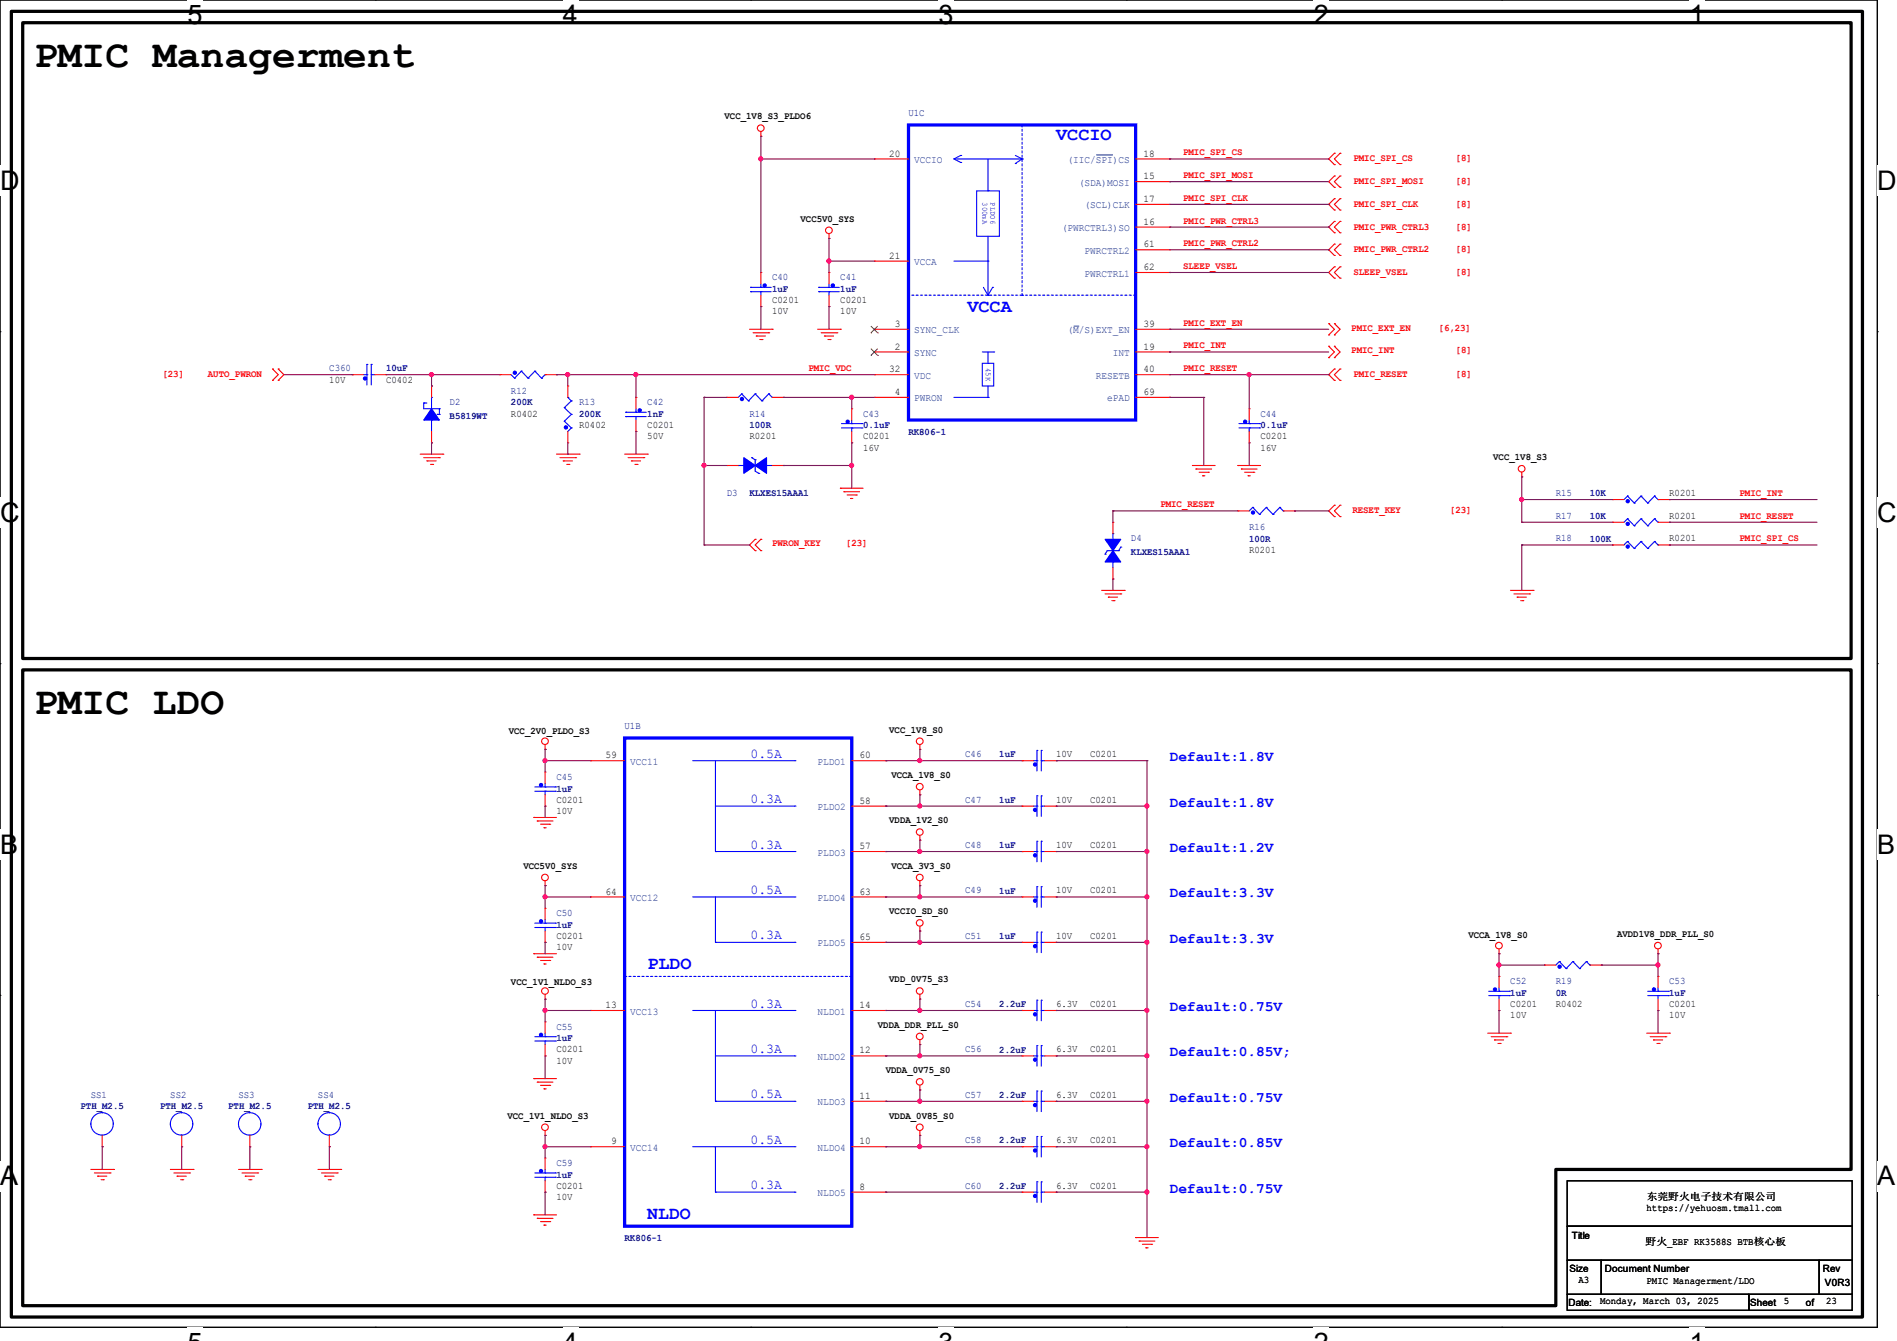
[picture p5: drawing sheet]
<svg xmlns="http://www.w3.org/2000/svg" width="297mm" height="210mm" viewBox="0 0 297 210" stroke-linecap="round" stroke-linejoin="round" font-family="sans-serif">
<path d="M0 0h293.9v207.9h-293.9z" fill="none" stroke="#000" stroke-width=".17"/>
<g fill="#fff">
<path d="M29.4 0h2.3v4.7h-2.3z"/>
<path d="M29.4 207.9h2.3v2.1h-2.3z"/>
</g>
<path d="M58.8 0h.1M58.8 207.9h.1" fill="none" stroke="#000" stroke-width=".17"/>
<g fill="#fff">
<path d="M88.1 0h2.4v4.7h-2.4z"/>
<path d="M88.1 207.9h2.4v2.1h-2.4z"/>
</g>
<path d="M117.6 0h.1M117.6 207.9h.1" fill="none" stroke="#000" stroke-width=".17"/>
<g fill="#fff">
<path d="M146.9 0h2.4v4.7h-2.4z"/>
<path d="M146.9 207.9h2.4v2.1h-2.4z"/>
</g>
<path d="M176.3 0h.1M176.3 207.9h.1" fill="none" stroke="#000" stroke-width=".17"/>
<g fill="#fff">
<path d="M205.7 0h2.4v4.7h-2.4z"/>
<path d="M205.7 207.9h2.4v2.1h-2.4z"/>
</g>
<path d="M235.1 0h.1M235.1 207.9h.1" fill="none" stroke="#000" stroke-width=".17"/>
<g fill="#fff">
<path d="M264.5 0h2.4v4.7h-2.4z"/>
<path d="M264.5 207.9h2.4v2.1h-2.4z"/>
<path d="M0 26h3v4.7h-3z"/>
<path d="M293.9 26h3.1v4.7h-3.1z"/>
<path d="M0 77.9h3v4.7h-3z"/>
<path d="M293.9 77.9h3.1v4.7h-3.1z"/>
</g>
<path d="M0 51.9h.1M293.9 51.9h.1" fill="none" stroke="#000" stroke-width=".17"/>
<g fill="#fff">
<path d="M0 129.9h2.8v4.7h-2.8z"/>
<path d="M293.9 129.9h2.9v4.7h-2.9z"/>
</g>
<path d="M0 103.9h.1M293.9 103.9h.1" fill="none" stroke="#000" stroke-width=".17"/>
<g fill="#fff">
<path d="M-.1 181.8h2.9v4.8h-2.9z"/>
<path d="M293.8 181.8h3v4.8h-3z"/>
</g>
<path d="M0 155.9h.1M293.9 155.9h.1M245.4 184.9h44.6v7.1h-44.6zM245.4 192h44.6v5.4h-44.6zM245.4 197.4h5.3v5.3h-5.3zM250.7 197.4h34.1v5.3h-34.1zM284.8 197.4h5.2v5.3h-5.2zM245.4 202.7h28.4v2.5h-28.4zM273.8 202.7h16.2v2.5h-16.2z" fill="none" stroke="#000" stroke-width=".17"/>
<path d="M1.8 1.8h289.8v204.4h-289.8zM3.6 3.6h286.2v99.5h-286.2zM3.6 104.9h286.2v78.2h-46.2v21.4h-240z" fill="none" stroke="#000" stroke-width=".51"/>
<g fill="none" stroke="#f00" stroke-width=".17">
<path d="M119.1 21.3h.1M119.1 20.6v.7M129.8 37.3h.1M129.8 36.6v.7M136.9 24.9h.1M136.9 24.9h5.3M177.8 24.9h5.3M177.8 28.4h5.3M177.8 35.6h5.3M177.8 32h5.3M177.8 39.1h5.3M183.1 24.9h.1"/>
<path d="M183.1 28.4h.1M183.1 35.6h.1M183.1 32h.1M183.1 39.1h.1M208.9 31.1h.1M208.9 32.9h.1M208.9 27.6h.1M208.9 29.3h.1M208.9 24h.1M208.9 25.8h.1M208.9 34.7h.1M208.9 36.4h.1"/>
<path d="M208.9 38.2h.1M208.9 31.1l-.9 .9 .9 .9M208.9 27.6l-.9 .8 .9 .9M208.9 24l-.9 .9 .9 .9M208.9 34.7l-.9 .9 .9 .8M208.9 38.2l-.9 .9 .9 .9M209.8 32.9h.1M209.8 31.1h.1M209.8 29.3h.1M209.8 27.6h.1M209.8 25.8h.1M209.8 24h.1"/>
<path d="M209.8 36.4h.1M209.8 34.7h.1M209.8 38.2h.1M209.8 31.1l-.9 .9 .9 .9M209.8 27.6l-.9 .8 .9 .9M209.8 24l-.9 .9 .9 .9M209.8 34.7l-.9 .9 .9 .8M209.8 38.2l-.9 .9 .9 .9M42.7 59.6h.1M42.7 57.8h.1M42.7 57.8l.9 .9-.9 .9M43.6 57.8h.1"/>
<path d="M43.6 59.6h.1M43.6 57.8l.8 .9-.8 .9M55.1 58.7h.1M55.1 58.7h1.8M58.7 58.7h1.8M60.5 58.7h.1M78.2 58.7h.1M78.2 58.7h1.8M85.3 58.7h1.8M87.1 58.7h.1M117.3 51.6h3.6M117.9 52.1h2.5"/>
<path d="M118.4 52.6h.1M118.4 52.6h1.4M119 53.2h.3M119.1 42.7h.1M119.1 48h.1M119.1 42.7v1.7M119.1 46.2v1.8M119.3 53.2h.1M120.4 52.1h.1M120.9 51.6h.1M128 51.6h3.6M128.6 52.1h2.4"/>
<path d="M129.1 52.6h.1M129.1 52.6h1.4M129.6 53.2h.4M129.8 42.7h.1M129.8 48h.1M129.8 42.7v1.7M129.8 46.2v1.8M130 53.2h.1M131 52.1h.1M131.6 51.6h.1M136.9 40.9h.1M136.9 51.6h.1"/>
<path d="M136.9 55.1h.1M136.9 58.7h.1M136.9 51.6h5.3M136.9 58.7h5.3M136.9 40.9h5.3M136.9 55.1h5.3M177.8 51.6h5.3M177.8 58.7h5.3M177.8 55.1h5.3M177.8 42.7h5.3M183.1 55.1h.1M183.1 58.7h.1"/>
<path d="M183.1 42.7h.1M183.1 51.6h.1M208 52.5h.1M208 50.7h.1M208 56h.1M208 54.2h.1M208 50.7l.9 .9-.9 .9M208 54.2l.9 .9-.9 .9M208.9 57.8h.1M208.9 59.6h.1M208.9 52.5h.1M208.9 50.7h.1"/>
<path d="M208.9 56h.1M208.9 54.2h.1M208.9 40h.1M208.9 41.8h.1M208.9 43.6h.1M208.9 57.8l-.9 .9 .9 .9M208.9 50.7l.9 .9-.9 .9M208.9 54.2l.9 .9-.9 .9M208.9 41.8l-.9 .9 .9 .9M209.8 59.6h.1M209.8 57.8h.1M209.8 40h.1"/>
<path d="M209.8 43.6h.1M209.8 41.8h.1M209.8 57.8l-.9 .9 .9 .9M209.8 41.8l-.9 .9 .9 .9M65.8 71.1h3.5M66.3 71.7h2.5M66.8 72.2h.1M66.8 72.2h1.5M67.4 72.7h.3M67.6 69.3h.1M67.6 60.5h.1M67.6 60.5v1.7"/>
<path d="M67.6 67.6v1.7M67.7 72.7h.1M68.8 71.7h.1M69.3 71.1h.1M87.1 71.1h3.6M87.7 71.7h2.4M88.2 72.2h.1M88.2 72.2h1.4M88.7 72.7h.4M88.9 69.3h.1M88.9 60.5h.1M88.9 60.5v1.7"/>
<path d="M88.9 67.6v1.7M89.1 72.7h.1M90.1 71.7h.1M90.7 71.1h.1M97.8 71.1h3.5M98.3 71.7h2.5M98.8 72.2h.1M98.8 72.2h1.5M99.4 72.7h.3M99.6 62.2h.1M99.6 67.6h.1M99.6 62.2v1.8"/>
<path d="M99.6 65.8v1.8M99.7 72.7h.1M100.8 71.7h.1M101.3 71.1h.1M113.8 72.9h.1M113.8 62.2h.1M113.8 72.9h1.8M113.8 62.2h1.8M120.9 72.9h1.8M120.9 62.2h1.8M122.7 72.9h.1M122.7 62.2h.1"/>
<path d="M131.6 76.5h.1M131.6 76.5h3.5M132.1 77h.1M132.1 77h2.5M132.6 77.5h1.5M133.2 78.1h.1M133.2 78.1h.3M133.3 64h.1M133.3 69.3h.1M133.3 64v1.8M133.3 67.6v1.7M134.1 77.5h.1"/>
<path d="M136.9 62.2h.1M136.9 62.2h5.3M177.8 62.2h5.3M183.1 62.2h.1M186.7 72.9h.1M186.7 72.9h3.5M187.2 73.4h.1M187.2 73.4h2.5M187.7 74h1.5M188.3 74.5h.1M188.3 74.5h.3M189.2 74h.1"/>
<path d="M193.8 72.9h.1M193.8 72.9h3.6M194.4 73.4h.1M194.4 73.4h2.4M194.9 74h1.4M195.4 74.5h.1M195.4 74.5h.3M195.6 64h.1M195.6 69.3h.1M195.6 64v1.8M195.6 67.6v1.7M196.3 74h.1"/>
<path d="M208.9 79.1h.1M208.9 79.1l-.9 .9 .9 .9M209.8 79.1h.1M209.8 79.1l-.9 .9 .9 .9M238.3 74.7h.1M238.3 74v.7M252.5 78.2h.1M252.5 78.2h1.8M259.6 78.2h1.8M261.4 78.2h.1M118.2 86.2h.1M118.2 84.5h.1"/>
<path d="M118.2 84.5l-.9 .8 .9 .9M119.1 84.5h.1M119.1 86.2h.1M119.1 84.5l-.9 .8 .9 .9M172.5 92.5h3.5M173 93h2.5M173.5 93.5h.1M173.5 93.5h1.5M174.1 94.1h.3M174.2 90.7h.1M174.2 81.8h.1M174.2 81.8v1.8"/>
<path d="M174.2 88.9v1.8M174.4 94.1h.1M175.5 93h.1M176 92.5h.1M193.8 80h.1M193.8 80h1.8M200.9 80h1.8M202.7 80h.1M208.9 80.9h.1M209.8 80.9h.1M236.5 92.5h3.5M237 93h2.5"/>
<path d="M237.5 93.5h.1M237.5 93.5h1.5M238.1 94.1h.3M238.4 94.1h.1M239.5 93h.1M240 92.5h.1M252.5 81.8h.1M252.5 85.3h.1M252.5 81.8h1.8M252.5 85.3h1.8M259.6 81.8h1.8M259.6 85.3h1.8"/>
<path d="M261.4 81.8h.1M261.4 85.3h.1M85.3 117.3h.1M85.3 116.6v.7M92.5 119.1h.1M92.5 119.1h5.3M133.3 119.1h5.4M138.7 119.1h.1M144 117.3h.1M144 116.6v.7M160 119.1h.1M160 119.1h1.8"/>
<path d="M163.6 119.1h1.8M165.4 119.1h.1M83.6 128h.1M83.6 128h3.5M84.1 128.6h.1M84.1 128.6h2.5M84.6 129.1h1.5M85.2 129.6h.1M85.2 129.6h.3M85.3 138.7h.1M85.3 120.9h.1M85.3 126.2h.1"/>
<path d="M85.3 120.9v1.8M85.3 124.5v1.7M85.3 138v.7M86.1 129.1h.1M133.3 133.3h5.4M133.3 126.2h5.4M138.7 126.2h.1M138.7 133.3h.1M144 138.7h.1M144 124.5h.1M144 131.6h.1M144 123.7v.8"/>
<path d="M144 130.9v.7M144 138v.7M160 133.3h.1M160 126.2h.1M160 133.3h1.8M160 126.2h1.8M163.6 133.3h1.8M163.6 126.2h1.8M165.4 133.3h.1M165.4 126.2h.1M83.6 149.4h.1M83.6 149.4h3.5"/>
<path d="M84.1 149.9h.1M84.1 149.9h2.5M84.6 150.4h1.5M85.2 151h.1M85.2 151h.3M85.3 156.5h.1M85.3 142.2h.1M85.3 147.6h.1M85.3 142.2v1.8M85.3 145.8v1.8M85.3 155.7v.8M86.1 150.4h.1"/>
<path d="M92.5 140.5h.1M92.5 158.2h.1M92.5 158.2h5.3M92.5 140.5h5.3M133.3 158.2h5.4M133.3 140.5h5.4M133.3 147.6h5.4M138.7 140.5h.1M138.7 147.6h.1M138.7 158.2h.1M144 145.8h.1M144 156.5h.1"/>
<path d="M144 145.1v.7M144 155.7v.8M160 158.2h.1M160 140.5h.1M160 147.6h.1M160 158.2h1.8M160 140.5h1.8M160 147.6h1.8M163.6 158.2h1.8M163.6 140.5h1.8M163.6 147.6h1.8M165.4 158.2h.1"/>
<path d="M165.4 140.5h.1M165.4 147.6h.1M234.7 149.4h.1M234.7 152.9h.1M234.7 158.2h.1M234.7 148.6v.8M234.7 152.9v1.8M234.7 156.5v1.7M241.8 151.1h.1M241.8 151.1h1.8M248.9 151.1h1.8M250.7 151.1h.1"/>
<path d="M259.6 149.4h.1M259.6 152.9h.1M259.6 158.2h.1M259.6 148.6v.8M259.6 152.9v1.8M259.6 156.5v1.7M16 179.6h.1M16 177.8v1.8M28.4 179.6h.1M28.4 177.8v1.8M39.1 179.6h.1M39.1 177.8v1.8"/>
<path d="M51.6 179.6h.1M51.6 177.8v1.8M83.6 168.9h.1M83.6 168.9h3.5M84.1 169.5h.1M84.1 169.5h2.5M84.6 170h1.5M85.2 170.5h.1M85.2 170.5h.3M85.3 177.8h.1M85.3 160h.1M85.3 165.4h.1"/>
<path d="M85.3 160v1.8M85.3 163.6v1.8M85.3 177.1v.7M86.1 170h.1M92.5 179.6h.1M92.5 179.6h5.3M133.3 179.6h5.4M133.3 172.5h5.4M133.3 165.4h5.4M138.7 165.4h.1M138.7 172.5h.1M138.7 179.6h.1"/>
<path d="M144 163.6h.1M144 170.7h.1M144 177.8h.1M144 162.9v.7M144 170v.7M144 177.1v.7M160 179.6h.1M160 172.5h.1M160 165.4h.1M160 179.6h1.8M160 172.5h1.8M160 165.4h1.8"/>
<path d="M163.6 179.6h1.8M163.6 172.5h1.8M163.6 165.4h1.8M165.4 179.6h.1M165.4 172.5h.1M165.4 165.4h.1M232.9 161.8h3.6M233.5 162.3h2.4M234 162.9h.1M234 162.9h1.4M234.5 163.4h.4M234.9 163.4h.1"/>
<path d="M235.9 162.3h.1M236.5 161.8h.1M257.8 161.8h3.6M258.4 162.3h2.4M258.9 162.9h.1M258.9 162.9h1.4M259.4 163.4h.4M259.8 163.4h.1M260.8 162.3h.1M261.4 161.8h.1M14.2 183.1h3.6M14.8 183.7h2.4"/>
<path d="M15.3 184.2h.1M15.3 184.2h1.4M15.8 184.7h.4M16.2 184.7h.1M17.2 183.7h.1M17.8 183.1h.1M26.7 183.1h3.5M27.2 183.7h2.5M27.7 184.2h.1M27.7 184.2h1.5M28.3 184.7h.3M28.6 184.7h.1"/>
<path d="M29.7 183.7h.1M30.2 183.1h.1M37.3 183.1h3.6M37.9 183.7h2.4M38.4 184.2h.1M38.4 184.2h1.4M38.9 184.7h.4M39.3 184.7h.1M40.3 183.7h.1M40.9 183.1h.1M49.8 183.1h3.5M50.3 183.7h2.5"/>
<path d="M50.8 184.2h.1M50.8 184.2h1.5M51.4 184.7h.3M51.7 184.7h.1M52.8 183.7h.1M53.3 183.1h.1M83.6 190.2h.1M83.6 190.2h3.5M84.1 190.8h.1M84.1 190.8h2.5M84.6 191.3h1.5M85.2 191.9h.1"/>
<path d="M85.2 191.9h.3M85.3 181.4h.1M85.3 186.7h.1M85.3 181.4v1.7M85.3 184.9v1.8M86.1 191.3h.1M133.3 186.7h5.4M138.7 186.7h.1M160 186.7h.1M160 186.7h1.8M163.6 186.7h1.8M165.4 186.7h.1"/>
<path d="M177.8 193.8h.1M177.8 193.8h3.6M178.4 194.4h.1M178.4 194.4h2.4M178.9 194.9h1.4M179.4 195.4h.1M179.4 195.4h.3M180.3 194.9h.1"/>
<circle cx="119.1" cy="20.1" r=".52"/>
<circle cx="129.8" cy="36.1" r=".52"/>
<circle cx="238.2" cy="73.4" r=".52"/>
<circle cx="85.3" cy="116.1" r=".52"/>
<circle cx="144" cy="116.1" r=".52"/>
<circle cx="85.3" cy="137.4" r=".52"/>
<circle cx="144" cy="123.2" r=".52"/>
<circle cx="144" cy="130.3" r=".52"/>
<circle cx="144" cy="137.4" r=".52"/>
<circle cx="85.3" cy="155.2" r=".52"/>
<circle cx="144" cy="155.2" r=".52"/>
<circle cx="144" cy="144.5" r=".52"/>
<circle cx="234.7" cy="148.1" r=".52"/>
<circle cx="259.6" cy="148.1" r=".52"/>
<circle cx="85.3" cy="176.5" r=".52"/>
<circle cx="144" cy="169.4" r=".52"/>
<circle cx="144" cy="162.3" r=".52"/>
<circle cx="144" cy="176.5" r=".52"/>
</g>
<g fill="none" stroke="#00f" stroke-width=".17">
<path d="M149.4 24.9h10.6M149.4 24.9l1 .5M150.4 25.4h.1M150.4 24.3h.1M150.4 24.3l-1 .6M152.9 29.9h3.6v7.1h-3.6zM154.7 29.9h.1M154.7 24.9v5M154.7 37v9.2M159 25.6h.1M159 24.3l1 .6M160 24.9h.1"/>
<path d="M160 24.9l-1 .7M56.9 58.7h.5M57.4 57.1h.1M57.4 58.7h.1M57.4 57.1v3.2M58.1 57.1h.1M58.1 58.7h.1M58.1 57.1v3.2M58.1 58.7h.6M80 58.7l.6 .5M80.6 59.2h.1M81.6 58.1h.1"/>
<path d="M81.6 58.1l-1 1.1M81.6 58.1l1.1 1.1M82.7 59.2h.1M83.7 58.1h.1M83.7 58.1l-1 1.1M83.7 58.1l1.1 1.1M84.8 59.2h.1M85.3 58.7h.1M85.3 58.7l-.5 .5M117.5 45.7h.1M117.5 45h.1M117.5 45.7h3.2"/>
<path d="M117.5 45h3.2M119.1 45.7h.1M119.1 45h.1M119.1 44.4v.6M119.1 45.7v.5M128.2 45.7h.1M128.2 45h.1M128.2 45.7h3.2M128.2 45h3.2M129.8 45.7h.1M129.8 45h.1M129.8 44.4v.6"/>
<path d="M129.8 45.7v.5M149.4 40.9h5.3M153.8 56.9h1.8v3.6h-1.8zM153.8 55.1h1.8M154 45l.7 1.2M154.7 40.9h.1M154.7 46.2h.1M154.7 56.9h.1M154.7 55.1v1.8M155.4 45h.1M155.4 45l-.7 1.2M155.6 55.1h.1"/>
<path d="M66.3 63.1h.1M66.3 63.1v.9h2.5M66.3 63.1h.4M66.7 63.1h.1M67.6 65.8h.1M67.6 62.2h.1M67.6 62.2v1.8M67.6 65.8v1.8M68.5 64.9h.1M68.5 64.9h.3M68.8 64h.1M68.8 64.9h.1"/>
<path d="M68.8 64v.9M88.3 66h.1M88.3 63.8h.1M88.3 66l1.2 1M88.3 63.8l1.2 1.1M88.9 62.2h.1M88.9 62.2l.6 .6M89.5 67h.1M89.5 64.9h.1M89.5 62.8h.1M89.5 67l-.6 .6M89.5 64.9l-1.2 1.1"/>
<path d="M89.5 62.8l-1.2 1M98 65.2h.1M98 64.6h.1M98 65.2h3.2M98 64.6h3.2M99.6 65.2h.1M99.6 64.6h.1M99.6 64v.6M99.6 65.2v.6M115.6 72.9h.1M115.6 72.9h.9M116.1 61.7h.1"/>
<path d="M116.1 61.7l-.5 .5M116.1 61.7l1.1 1.1M117.2 62.8h.1M117.7 71.7h.1M117.7 71.7l.5 .3M118.2 72h.1M118.2 61.7h.1M118.2 72v1.8l.6 .3M118.2 61.7l-1 1.1M118.2 61.7l1.1 1.1M118.8 74.1h.1M119.3 62.8h.1"/>
<path d="M120 72.9h.1M120 72.9h.9M120.4 61.7h.1M120.4 61.7l-1.1 1.1M120.4 61.7l.5 .5M120.9 62.2h.1M131.7 67h3.3M131.7 66.3h3.3M133.3 67h.1M133.3 66.3h.1M133.3 65.8v.5M133.3 67v.6"/>
<path d="M135 67h.1M135 66.3h.1M149.4 62.2h5.3M154.7 62.2h.1M154.7 60.5v1.7M194 67h3.2M194 66.3h3.2M195.6 67h.1M195.6 66.3h.1M195.6 65.8v.5M195.6 67v.6M196.1 79.5h.1"/>
<path d="M196.1 79.5l-.5 .5M196.1 79.5l1.1 1.1M197.2 67h.1M197.2 66.3h.1M198.2 79.5h.1M198.2 79.5l-1 1.1M198.2 79.5l1.1 1.1M200.4 79.5h.1M200.4 79.5l-1.1 1.1M200.4 79.5l.5 .5M254.8 77.7h.1M254.8 77.7l-.5 .5"/>
<path d="M254.8 77.7l1.1 1.1M255.9 78.8h.1M256.9 77.7h.1M256.9 77.7l-1 1.1M256.9 77.7l1.1 1.1M258 78.8h.1M259 77.7h.1M259 77.7l-1 1.1M259 77.7l.6 .5M259.6 78.2h.1M173 86.8h.1M174.2 83.6h.1"/>
<path d="M174.2 88h.1M174.2 83.6v.9M174.2 88v.9M175.1 86.2h.1M175.1 86.2h-1.7l-.4 .6M175.5 85.7h.1M175.5 85.7l-.4 .5M197.2 80.6h.1M199.3 80.6h.1M200.9 80h.1M254.8 81.2h.1M254.8 84.8h.1"/>
<path d="M254.8 81.2l-.5 .6M254.8 81.2l1.1 1.1M254.8 84.8l-.5 .5M254.8 84.8l1.1 1.1M255.9 82.3h.1M255.9 85.9h.1M256.9 81.2h.1M256.9 84.8h.1M256.9 81.2l-1 1.1M256.9 81.2l1.1 1.1M256.9 84.8l-1 1.1M256.9 84.8l1.1 1.1"/>
<path d="M258 82.3h.1M258 85.9h.1M259 81.2h.1M259 84.8h.1M259 81.2l-1 1.1M259 81.2l.6 .6M259 84.8l-1 1.1M259 84.8l.6 .5M259.6 81.8h.1M259.6 85.3h.1M108.5 119.1h16M112 119.1v14.2"/>
<path d="M124.5 119.1h.1M161.8 119.1h.5M162.3 117.5h.1M162.3 119.1h.1M162.3 117.5v3.2M163 117.5h.1M163 119.1h.1M163 117.5v3.2M163 119.1h.6M83.7 123.9h3.3M83.7 123.2h3.3M85.3 123.9h.1"/>
<path d="M85.3 123.2h.1M85.3 122.7v.5M85.3 123.9v.6M87 123.9h.1M87 123.2h.1M112 133.3h.1M112 133.3h12.5M112 126.2h12.5M124.5 133.3h.1M124.5 126.2h.1M161.8 133.3h.5M161.8 126.2h.5"/>
<path d="M162.3 131.7h.1M162.3 133.3h.1M162.3 138.9h.1M162.3 124.6h.1M162.3 126.2h.1M162.3 124.6v3.2M162.3 131.7v3.3M162.3 138.9v3.2M163 131.7h.1M163 133.3h.1M163 138.9h.1M163 124.6h.1"/>
<path d="M163 126.2h.1M163 124.6v3.2M163 131.7v3.3M163 138.9v3.2M163 133.3h.6M163 126.2h.6M83.7 145.2h3.3M83.7 144.6h3.3M85.3 145.2h.1M85.3 144.6h.1M85.3 144v.6M85.3 145.2v.6"/>
<path d="M87 145.2h.1M87 144.6h.1M108.5 158.2h16M108.5 140.5h16M112 147.6h.1M112 147.6h12.5M112 140.5v7.1M112 158.2v14.3M124.5 140.5h.1M124.5 147.6h.1M124.5 158.2h.1M161.8 158.2h.5"/>
<path d="M161.8 140.5h.5M161.8 147.6h.5M162.3 156.6h.1M162.3 158.2h.1M162.3 140.5h.1M162.3 146h.1M162.3 147.6h.1M162.3 146v3.2M162.3 156.6v3.3M163 156.6h.1M163 158.2h.1M163 140.5h.1"/>
<path d="M163 146h.1M163 147.6h.1M163 146v3.2M163 156.6v3.3M163 158.2h.6M163 140.5h.6M163 147.6h.6M233.1 155.9h3.2M233.1 155.2h3.2M234.7 155.9h.1M234.7 155.2h.1M234.7 154.7v.5"/>
<path d="M234.7 155.9v.6M236.3 155.9h.1M236.3 155.2h.1M244.1 150.6h.1M244.1 150.6l-.5 .5M244.1 150.6l1.1 1.1M245.2 151.7h.1M246.3 150.6h.1M246.3 150.6l-1.1 1.1M246.3 150.6l1 1.1M247.3 151.7h.1M248.4 150.6h.1"/>
<path d="M248.4 150.6l-1.1 1.1M248.4 150.6l.5 .5M248.9 151.1h.1M258 155.9h3.2M258 155.2h3.2M259.6 155.9h.1M259.6 155.2h.1M259.6 154.7v.5M259.6 155.9v.6M261.2 155.9h.1M261.2 155.2h.1M83.7 163h3.3"/>
<path d="M83.7 162.3h3.3M85.3 163h.1M85.3 162.3h.1M85.3 161.8v.5M85.3 163v.6M87 163h.1M87 162.3h.1M108.5 179.6h16M112 172.5h.1M112 172.5h12.5M112 179.6v7.1M112 165.4h12.5"/>
<path d="M124.5 179.6h.1M124.5 172.5h.1M124.5 165.4h.1M161.8 179.6h.5M161.8 172.5h.5M161.8 165.4h.5M162.3 178h.1M162.3 179.6h.1M162.3 170.9h.1M162.3 172.5h.1M162.3 163.7h.1M162.3 165.4h.1"/>
<path d="M162.3 163.7v3.3M162.3 170.9v3.2M162.3 178v3.2M163 178h.1M163 179.6h.1M163 170.9h.1M163 172.5h.1M163 163.7h.1M163 165.4h.1M163 163.7v3.3M163 170.9v3.2M163 178v3.2"/>
<path d="M163 179.6h.6M163 172.5h.6M163 165.4h.6M83.7 184.4h3.3M83.7 183.7h3.3M85.3 184.4h.1M85.3 183.7h.1M85.3 183.1v.6M85.3 184.4v.5M87 184.4h.1M87 183.7h.1M112 186.7h.1"/>
<path d="M112 186.7h12.5M124.5 186.7h.1M161.8 186.7h.5M162.3 185.1h.1M162.3 186.7h.1M162.3 185.1v3.2M163 185.1h.1M163 186.7h.1M163 185.1v3.2M163 186.7h.6"/>
<circle cx="16" cy="176" r="1.76"/>
<circle cx="28.4" cy="176" r="1.76"/>
<circle cx="39.1" cy="176" r="1.76"/>
<circle cx="51.5" cy="176" r="1.76"/>
</g>
<g fill="#00f" stroke="#00f" stroke-width=".17">
<path d="M118.2 72.9l1.8-1.2v2.4z" fill-rule="evenodd"/>
<path d="M116.5 71.7l1.7 1.2-1.7 1.2z" fill-rule="evenodd"/>
<path d="M67.6 64l1.2 1.8h-2.5z" fill-rule="evenodd"/>
<path d="M174.2 86.2l1.3 1.8h-2.5z" fill-rule="evenodd"/>
<path d="M173 84.5h2.5l-1.3 1.7z" fill-rule="evenodd"/>
<circle cx="162.1" cy="158.8" r=".25"/>
<circle cx="80.6" cy="58.4" r=".25"/>
<circle cx="132.7" cy="66" r=".25"/>
<circle cx="84.7" cy="183.4" r=".25"/>
<circle cx="57.1" cy="59.3" r=".25"/>
<circle cx="162.1" cy="133.9" r=".25"/>
<circle cx="88.6" cy="66.9" r=".25"/>
<circle cx="259" cy="154.9" r=".25"/>
<circle cx="84.7" cy="122.9" r=".25"/>
<circle cx="100.2" cy="64.3" r=".25"/>
<circle cx="162.1" cy="187.3" r=".25"/>
<circle cx="162.1" cy="141.1" r=".25"/>
<circle cx="254.8" cy="82" r=".25"/>
<circle cx="196.2" cy="80.3" r=".25"/>
<circle cx="119.7" cy="44.7" r=".25"/>
<circle cx="84.7" cy="162.1" r=".25"/>
<circle cx="162.1" cy="148.2" r=".25"/>
<circle cx="254.8" cy="85.6" r=".25"/>
<circle cx="162.1" cy="180.2" r=".25"/>
<circle cx="84.7" cy="144.3" r=".25"/>
<circle cx="130.4" cy="44.7" r=".25"/>
<circle cx="244.2" cy="151.4" r=".25"/>
<circle cx="234.1" cy="154.9" r=".25"/>
<circle cx="162.1" cy="173.1" r=".25"/>
<circle cx="162.1" cy="126.8" r=".25"/>
<circle cx="194.9" cy="66" r=".25"/>
<circle cx="162.1" cy="119.7" r=".25"/>
<circle cx="116.2" cy="62.5" r=".25"/>
<circle cx="162.1" cy="165.9" r=".25"/>
<circle cx="254.8" cy="78.5" r=".25"/>
</g>
<path d="M142.2 19.6h35.6v46.2h-35.6zM97.8 115.6h35.5v76.4h-35.5z" fill="none" stroke="#00f" stroke-width=".51"/>
<path d="M160 19.6v26.6M142.2 46.2h.1M160 46.2h.1M160 46.2h-17.8M177.8 46.2h-17.8M97.8 152.9h35.5M133.3 152.9h.1" fill="none" stroke="#00f" stroke-width=".17" stroke-dasharray=".3 .3"/>
<path d="M171.6 24.3h2.5M174.1 24.3h.1M168.1 51.1h.7M168.8 51.1h.1" fill="none" stroke="#004080" stroke-width=".16"/>
<path d="M136.3 52.1h.1M136.3 55.7h.1M136.3 51.1l1.1 1M136.3 54.6l1.1 1.1M137.4 52.1h.1M137.4 55.7h.1M137.4 51.1l-1.1 1M137.4 54.6l-1.1 1.1" fill="none" stroke="#804000" stroke-width=".16"/>
<g fill="none" stroke="#800040" stroke-width=".17">
<path d="M119.1 21.3h.1M119.1 24.9h.1M119.1 24.9h17.8M119.1 21.3v21.4M129.8 37.3h.1M129.8 37.3v5.4M183.1 28.4h.1M183.1 24.9h.1M183.1 35.6h24.9M183.1 39.1h24.9M183.1 32h24.9M183.1 28.4h24.9"/>
<path d="M183.1 24.9h24.9M208 35.6h.1M208 39.1h.1M208 32h.1M44.4 58.7h10.7M55.1 58.7h.1M60.5 58.7h17.7M67.6 58.7h.1M67.6 58.7v1.8M87.1 58.7h.1M87.1 58.7h49.8M88.9 58.7h.1"/>
<path d="M88.9 58.7v1.8M99.6 58.7h.1M99.6 58.7v3.5M119.1 48h.1M119.1 48v3.6M129.8 40.9h.1M129.8 48h.1M129.8 40.9h7.1M129.8 48v3.6M183.1 42.7h.1M183.1 51.6h.1M183.1 55.1h.1"/>
<path d="M183.1 42.7h24.9M183.1 51.6h24.9M183.1 55.1h24.9M183.1 58.7h24.9M195.6 58.7h.1M195.6 58.7v5.3M208 58.7h.1M67.6 69.3h.1M67.6 60.5h.1M67.6 69.3v1.8M88.9 71.1h.1M88.9 69.3v1.8"/>
<path d="M99.6 67.6h.1M99.6 67.6v3.5M110.2 62.2h.1M110.2 72.9h.1M110.2 62.2h3.6M110.2 72.9h3.6M110.2 62.2v23.1M122.7 62.2h.1M122.7 72.9h.1M122.7 62.2h14.2M122.7 72.9h10.6M133.3 62.2h.1"/>
<path d="M133.3 69.3h.1M133.3 72.9h.1M133.3 62.2v1.8M133.3 69.3v7.2M183.1 62.2h.1M183.1 62.2h5.4M188.5 62.2h.1M188.5 62.2v10.7M195.6 69.3h.1M195.6 69.3v3.6M238.3 78.2h.1M238.3 74.7h.1"/>
<path d="M238.3 74.7v7.1M238.3 78.2h14.2M261.4 78.2h.1M261.4 78.2h23.1M110.2 85.3h.1M110.2 85.3h7.1M174.2 80h.1M174.2 90.7h.1M174.2 80v1.8M174.2 90.7v1.8M174.2 80h19.6M202.7 80h.1"/>
<path d="M202.7 80h5.3M238.3 81.8h.1M238.3 85.3h.1M238.3 81.8h14.2M238.3 85.3v7.2M238.3 85.3h14.2M261.4 85.3h.1M261.4 81.8h.1M261.4 81.8h23.1M261.4 85.3h23.1M85.3 117.3h.1M85.3 119.1h.1"/>
<path d="M85.3 117.3v3.6M85.3 119.1h7.2M138.7 119.1h.1M138.7 119.1h21.3M144 117.3h.1M144 119.1h.1M144 117.3v1.8M165.4 119.1h.1M165.4 119.1h14.2M179.6 119.1h.1M179.6 119.1v74.7M85.3 126.2h.1"/>
<path d="M85.3 138.7h.1M85.3 126.2v1.8M85.3 138.7v3.5M138.7 126.2h.1M138.7 133.3h.1M138.7 133.3h21.3M138.7 126.2h21.3M144 131.6h.1M144 124.5h.1M144 133.3h.1M144 138.7h.1M144 126.2h.1"/>
<path d="M144 124.5v1.7M144 131.6v1.7M144 138.7v1.8M165.4 126.2h.1M165.4 133.3h.1M165.4 133.3h14.2M165.4 126.2h14.2M179.6 126.2h.1M179.6 133.3h.1M85.3 147.6h.1M85.3 140.5h.1M85.3 156.5h.1"/>
<path d="M85.3 158.2h.1M85.3 147.6v1.8M85.3 156.5v3.5M85.3 140.5h7.2M85.3 158.2h7.2M138.7 140.5h.1M138.7 147.6h.1M138.7 158.2h.1M138.7 140.5h21.3M138.7 158.2h21.3M138.7 147.6h21.3M144 158.2h.1"/>
<path d="M144 156.5h.1M144 145.8h.1M144 140.5h.1M144 147.6h.1M144 145.8v1.8M144 156.5v1.7M165.4 140.5h.1M165.4 147.6h.1M165.4 158.2h.1M165.4 140.5h14.2M165.4 158.2h14.2M165.4 147.6h14.2"/>
<path d="M179.6 140.5h.1M179.6 147.6h.1M179.6 158.2h.1M234.7 149.4h.1M234.7 151.1h.1M234.7 158.2h.1M234.7 149.4v3.5M234.7 158.2v3.6M234.7 151.1h7.1M250.7 151.1h.1M250.7 151.1h8.9M259.6 158.2h.1"/>
<path d="M259.6 151.1h.1M259.6 149.4h.1M259.6 149.4v3.5M259.6 158.2v3.6M16 179.6h.1M16 179.6v3.5M28.4 179.6h.1M28.4 179.6v3.5M39.1 179.6h.1M39.1 179.6v3.5M51.6 179.6h.1M51.6 179.6v3.5"/>
<path d="M85.3 165.4h.1M85.3 177.8h.1M85.3 179.6h.1M85.3 165.4v3.5M85.3 177.8v3.6M85.3 179.6h7.2M138.7 165.4h.1M138.7 172.5h.1M138.7 179.6h.1M138.7 179.6h21.3M138.7 165.4h21.3M138.7 172.5h21.3"/>
<path d="M144 179.6h.1M144 165.4h.1M144 170.7h.1M144 172.5h.1M144 177.8h.1M144 163.6h.1M144 163.6v1.8M144 170.7v1.8M144 177.8v1.8M165.4 165.4h.1M165.4 172.5h.1M165.4 179.6h.1"/>
<path d="M165.4 179.6h14.2M165.4 165.4h14.2M165.4 172.5h14.2M179.6 165.4h.1M179.6 172.5h.1M179.6 179.6h.1M85.3 186.7h.1M85.3 186.7v3.5M138.7 186.7h.1M138.7 186.7h21.3M165.4 186.7h.1M165.4 186.7h14.2"/>
<path d="M179.6 186.7h.1"/>
</g>
<g fill="#f0f" stroke="#f0f" stroke-width=".17">
<circle cx="195.6" cy="58.7" r=".32"/>
<circle cx="133.3" cy="62.2" r=".32"/>
<circle cx="85.3" cy="119.1" r=".32"/>
<circle cx="85.3" cy="140.4" r=".32"/>
<circle cx="85.3" cy="158.2" r=".32"/>
<circle cx="85.3" cy="179.6" r=".32"/>
<circle cx="144" cy="158.2" r=".32"/>
<circle cx="144" cy="179.6" r=".32"/>
<circle cx="144" cy="165.3" r=".32"/>
<circle cx="144" cy="172.4" r=".32"/>
<circle cx="144" cy="119.1" r=".32"/>
<circle cx="144" cy="133.3" r=".32"/>
<circle cx="259.6" cy="151.1" r=".32"/>
<circle cx="234.7" cy="151.1" r=".32"/>
<circle cx="144" cy="126.2" r=".32"/>
<circle cx="144" cy="140.4" r=".32"/>
<circle cx="144" cy="147.6" r=".32"/>
<circle cx="179.6" cy="133.3" r=".32"/>
<circle cx="179.6" cy="126.2" r=".32"/>
<circle cx="179.6" cy="140.4" r=".32"/>
<circle cx="179.6" cy="158.2" r=".32"/>
<circle cx="179.6" cy="147.6" r=".32"/>
<circle cx="179.6" cy="172.4" r=".32"/>
<circle cx="179.6" cy="165.3" r=".32"/>
<circle cx="179.6" cy="186.7" r=".32"/>
<circle cx="179.6" cy="179.6" r=".32"/>
<circle cx="99.5" cy="58.7" r=".32"/>
<circle cx="133.3" cy="72.9" r=".32"/>
<circle cx="110.2" cy="72.9" r=".32"/>
<circle cx="129.8" cy="40.9" r=".32"/>
<circle cx="238.2" cy="78.2" r=".32"/>
<circle cx="119.1" cy="24.9" r=".32"/>
<circle cx="67.5" cy="58.7" r=".32"/>
<circle cx="88.9" cy="58.7" r=".32"/>
</g>
<g font-size="6.2">
<text x="5.3" y="10.5">PMIC Managerment</text>
<text x="5.3" y="111.9">PMIC LDO</text>
</g>
<g font-size="4.2">
<text x="29.4" y="3.8">5</text>
<text x="88.1" y="3.8">4</text>
<text x="146.9" y="3.8">3</text>
<text x="205.7" y="3.8">2</text>
<text x="264.5" y="3.8">1</text>
<text x="0" y="29.8">D</text>
<text x="293.9" y="29.8">D</text>
<text x="0" y="81.7">C</text>
<text x="293.9" y="81.7">C</text>
<text x="0" y="133.7">B</text>
<text x="293.9" y="133.7">B</text>
<text x="0" y="185.6">A</text>
<text x="293.9" y="185.6">A</text>
</g>
<g font-size="2.8" fill="#00f">
<text x="165.4" y="21.9">VCCIO</text>
<text x="151.5" y="48.9">VCCA</text>
<text x="101.4" y="151.7">PLDO</text>
<text x="101.3" y="190.8">NLDO</text>
</g>
<g font-size="2.3" fill="#00f">
<text x="183.1" y="119.2">Default:1.8V</text>
<text x="183.1" y="126.3">Default:1.8V</text>
<text x="183.1" y="133.4">Default:1.2V</text>
<text x="183.1" y="140.5">Default:3.3V</text>
<text x="183.1" y="147.7">Default:3.3V</text>
<text x="183.1" y="158.3">Default:0.75V</text>
<text x="183.1" y="165.4">Default:0.85V;</text>
<text x="183.1" y="172.6">Default:0.75V</text>
<text x="183.1" y="179.7">Default:0.85V</text>
<text x="183.1" y="186.8">Default:0.75V</text>
</g>
<g font-size="2.1" fill="#00f">
<text x="117.5" y="118.7">0.5A</text>
<text x="117.5" y="125.8">0.3A</text>
<text x="117.5" y="132.9">0.3A</text>
<text x="117.5" y="140">0.5A</text>
<text x="117.5" y="147.1">0.3A</text>
<text x="117.5" y="157.8">0.3A</text>
<text x="117.5" y="164.9">0.3A</text>
<text x="117.5" y="172">0.5A</text>
<text x="117.5" y="179.1">0.5A</text>
<text x="117.5" y="186.2">0.3A</text>
</g>
<g font-size="1.6">
<text x="113.4" y="18.7">VCC_1V8_S3_PLDO6</text>
<text x="139.2" y="24.5">20</text>
<text x="179" y="24.5">18</text>
<text x="179" y="28.1">15</text>
<text x="125.3" y="34.7">VCC5V0_SYS</text>
<text x="179" y="35.2">16</text>
<text x="179" y="31.6">17</text>
<text x="139.2" y="40.5">21</text>
<text x="179" y="38.7">61</text>
<text x="120.9" y="47.5">C0201</text>
<text x="131.6" y="47.5">C0201</text>
<text x="179" y="42.3">62</text>
<text x="120.9" y="49.2">10V</text>
<text x="131.6" y="49.2">10V</text>
<text x="140.1" y="51.2">3</text>
<text x="179" y="51.2">39</text>
<text x="51.6" y="59.9">10V</text>
<text x="60.4" y="59.9">C0402</text>
<text x="139.2" y="58.3">32</text>
<text x="140.1" y="54.7">2</text>
<text x="179" y="54.7">19</text>
<text x="179" y="58.3">40</text>
<text x="80" y="65.2">R0402</text>
<text x="140.1" y="61.8">4</text>
<text x="179" y="61.8">69</text>
<text x="90.7" y="67">R0402</text>
<text x="101.3" y="67">C0201</text>
<text x="101.3" y="68.8">50V</text>
<text x="117.3" y="68.8">R0201</text>
<text x="135.1" y="68.8">C0201</text>
<text x="135.1" y="70.6">16V</text>
<text x="197.3" y="68.8">C0201</text>
<text x="197.3" y="70.6">16V</text>
<text x="233.8" y="72.1">VCC_1V8_S3</text>
<text x="261.3" y="77.7">R0201</text>
<text x="261.3" y="81.2">R0201</text>
<text x="195.6" y="86.6">R0201</text>
<text x="261.3" y="84.8">R0201</text>
<text x="79.7" y="114.9">VCC_2V0_PLDO_S3</text>
<text x="94.8" y="118.7">59</text>
<text x="134.6" y="118.7">60</text>
<text x="139.2" y="114.7">VCC_1V8_S0</text>
<text x="165.3" y="118.6">10V</text>
<text x="170.7" y="118.6">C0201</text>
<text x="87.1" y="125.7">C0201</text>
<text x="134.6" y="125.9">58</text>
<text x="139.6" y="121.8">VCCA_1V8_S0</text>
<text x="165.3" y="125.7">10V</text>
<text x="170.7" y="125.7">C0201</text>
<text x="87.1" y="127.5">10V</text>
<text x="139.2" y="128.9">VDDA_1V2_S0</text>
<text x="81.9" y="136.1">VCC5V0_SYS</text>
<text x="134.6" y="133">57</text>
<text x="139.6" y="136.1">VCCA_3V3_S0</text>
<text x="165.3" y="132.8">10V</text>
<text x="170.7" y="132.8">C0201</text>
<text x="94.8" y="140.1">64</text>
<text x="134.6" y="140.1">63</text>
<text x="139.2" y="143.2">VCCIO_SD_S0</text>
<text x="165.3" y="139.9">10V</text>
<text x="170.7" y="139.9">C0201</text>
<text x="87.1" y="147">C0201</text>
<text x="87.1" y="148.8">10V</text>
<text x="134.6" y="147.2">65</text>
<text x="165.3" y="147">10V</text>
<text x="170.7" y="147">C0201</text>
<text x="229.9" y="146.9">VCCA_1V8_S0</text>
<text x="253.2" y="146.7">AVDD1V8_DDR_PLL_S0</text>
<text x="80" y="154.2">VCC_1V1_NLDO_S3</text>
<text x="139.2" y="153.8">VDD_0V75_S3</text>
<text x="94.8" y="157.9">13</text>
<text x="134.6" y="157.9">14</text>
<text x="137.4" y="161">VDDA_DDR_PLL_S0</text>
<text x="165.3" y="157.7">6.3V</text>
<text x="170.7" y="157.7">C0201</text>
<text x="236.5" y="157.7">C0201</text>
<text x="236.5" y="159.5">10V</text>
<text x="243.6" y="157.7">R0402</text>
<text x="261.3" y="157.7">C0201</text>
<text x="261.3" y="159.5">10V</text>
<text x="87.1" y="164.8">C0201</text>
<text x="87.1" y="166.6">10V</text>
<text x="134.6" y="165">12</text>
<text x="165.3" y="164.8">6.3V</text>
<text x="170.7" y="164.8">C0201</text>
<text x="134.6" y="172.1">11</text>
<text x="138.7" y="168.1">VDDA_0V75_S0</text>
<text x="165.3" y="171.9">6.3V</text>
<text x="170.7" y="171.9">C0201</text>
<text x="79.5" y="175.2">VCC_1V1_NLDO_S3</text>
<text x="95.7" y="179.2">9</text>
<text x="134.6" y="179.2">10</text>
<text x="139.2" y="175.2">VDDA_0V85_S0</text>
<text x="165.3" y="179">6.3V</text>
<text x="170.7" y="179">C0201</text>
<text x="87.1" y="186.1">C0201</text>
<text x="87.1" y="187.9">10V</text>
<text x="134.6" y="186.3">8</text>
<text x="165.3" y="186.1">6.3V</text>
<text x="170.7" y="186.1">C0201</text>
<text x="257.8" y="189.7">https://yehuosm.tmall.com</text>
<text x="257.8" y="187.9">东莞野火电子技术有限公司</text>
<text x="246.1" y="194">Title</text>
<text x="257.6" y="195">野火_EBF RK3588S BTB核心板</text>
<text x="245.7" y="199.1">Size</text>
<text x="247.1" y="200.9">A3</text>
<text x="251.3" y="199.1">Document Number</text>
<text x="257.8" y="201.1">PMIC Managerment/LDO</text>
<text x="285.4" y="199.1">Rev</text>
<text x="285.7" y="201.5">V0R3</text>
<text x="245.5" y="204.5">Date:</text>
<text x="250.5" y="204.3">Monday, March 03, 2025</text>
<text x="274" y="204.5">Sheet</text>
<text x="279.3" y="204.3">5</text>
<text x="282.7" y="204.5">of</text>
<text x="285.9" y="204.3">23</text>
</g>
<g font-size="1.6" fill="#000080">
<text x="142.2" y="18.1">U1C</text>
<text x="120.9" y="43.9">C40</text>
<text x="120.9" y="45.7">1uF</text>
<text x="131.6" y="43.9">C41</text>
<text x="131.6" y="45.7">1uF</text>
<text x="51.6" y="58.1">C360</text>
<text x="60.4" y="58.2">10uF</text>
<text x="70.4" y="63.5">D2</text>
<text x="70.4" y="65.6">B5819WT</text>
<text x="80" y="61.7">R12</text>
<text x="80" y="63.5">200K</text>
<text x="90.7" y="63.5">R13</text>
<text x="90.7" y="65.3">200K</text>
<text x="101.3" y="63.5">C42</text>
<text x="101.3" y="65.3">1nF</text>
<text x="117.3" y="65.2">R14</text>
<text x="135.1" y="65.2">C43</text>
<text x="197.3" y="65.2">C44</text>
<text x="117.3" y="67.1">100R</text>
<text x="135.1" y="67.1">0.1uF</text>
<text x="142.2" y="68.1">RK806-1</text>
<text x="197.3" y="67.1">0.1uF</text>
<text x="113.8" y="77.7">D3</text>
<text x="117.3" y="77.7">KLXES15AAA1</text>
<text x="243.6" y="77.7">R15</text>
<text x="248.9" y="77.7">10K</text>
<text x="195.6" y="83">R16</text>
<text x="243.6" y="81.2">R17</text>
<text x="248.9" y="81.3">10K</text>
<text x="177.1" y="84.8">D4</text>
<text x="177.1" y="87">KLXES15AAA1</text>
<text x="195.6" y="84.8">100R</text>
<text x="243.6" y="84.8">R18</text>
<text x="248.9" y="84.8">100K</text>
<text x="97.8" y="114.1">U1B</text>
<text x="151.1" y="118.6">C46</text>
<text x="156.5" y="118.6">1uF</text>
<text x="87.1" y="122.1">C45</text>
<text x="87.1" y="124">1uF</text>
<text x="151.1" y="125.7">C47</text>
<text x="156.5" y="125.7">1uF</text>
<text x="151.1" y="132.8">C48</text>
<text x="156.5" y="132.8">1uF</text>
<text x="87.1" y="143.5">C50</text>
<text x="151.1" y="139.9">C49</text>
<text x="156.5" y="140">1uF</text>
<text x="87.1" y="145.3">1uF</text>
<text x="151.1" y="147">C51</text>
<text x="156.5" y="147.1">1uF</text>
<text x="236.5" y="154.1">C52</text>
<text x="236.5" y="156">1uF</text>
<text x="243.6" y="154.1">R19</text>
<text x="243.6" y="156">0R</text>
<text x="261.3" y="154.1">C53</text>
<text x="261.3" y="156">1uF</text>
<text x="87.1" y="161.2">C55</text>
<text x="151.1" y="157.7">C54</text>
<text x="156.5" y="157.7">2.2uF</text>
<text x="87.1" y="163.1">1uF</text>
<text x="151.1" y="164.8">C56</text>
<text x="156.5" y="164.8">2.2uF</text>
<text x="12.6" y="173.7">PTH_M2.5</text>
<text x="14.2" y="171.9">SS1</text>
<text x="25.1" y="173.7">PTH_M2.5</text>
<text x="26.7" y="171.9">SS2</text>
<text x="35.7" y="173.7">PTH_M2.5</text>
<text x="37.3" y="171.9">SS3</text>
<text x="48.2" y="173.7">PTH_M2.5</text>
<text x="49.8" y="171.9">SS4</text>
<text x="151.1" y="171.9">C57</text>
<text x="156.5" y="172">2.2uF</text>
<text x="151.1" y="179">C58</text>
<text x="156.5" y="179.1">2.2uF</text>
<text x="87.1" y="182.6">C59</text>
<text x="87.1" y="184.4">1uF</text>
<text x="151.1" y="186.1">C60</text>
<text x="156.5" y="186.2">2.2uF</text>
<text x="97.8" y="194.4">RK806-1</text>
</g>
<g font-size="1.6" fill="#004080">
<text x="143.1" y="25.5">VCCIO</text>
<text x="167.1" y="25.5">(IIC/SPI)CS</text>
<text x="168.9" y="29.1">(SDA)MOSI</text>
<text x="169.8" y="32.6">(SCL)CLK</text>
<text x="143.1" y="41.5">VCCA</text>
<text x="166.2" y="36.2">(PWRCTRL3)SO</text>
<text x="169.8" y="39.8">PWRCTRL2</text>
<text x="169.8" y="43.3">PWRCTRL1</text>
<text x="143.1" y="52.2">SYNC_CLK</text>
<text x="167.1" y="52.2">(M/S)EXT_EN</text>
<text x="143.1" y="55.8">SYNC</text>
<text x="143.1" y="59.3">VDC</text>
<text x="171.6" y="59.3">RESETB</text>
<text x="174.2" y="55.8">INT</text>
<text x="143.1" y="62.9">PWRON</text>
<text x="173.3" y="62.9">ePAD</text>
<text x="98.7" y="119.8">VCC11</text>
<text x="128" y="119.8">PLDO1</text>
<text x="128" y="126.9">PLDO2</text>
<text x="128" y="134">PLDO3</text>
<text x="98.7" y="141.1">VCC12</text>
<text x="128" y="141.1">PLDO4</text>
<text x="128" y="148.2">PLDO5</text>
<text x="98.7" y="158.9">VCC13</text>
<text x="128" y="158.9">NLDO1</text>
<text x="128" y="166">NLDO2</text>
<text x="128" y="173.1">NLDO3</text>
<text x="98.7" y="180.2">VCC14</text>
<text x="128" y="180.2">NLDO4</text>
<text x="128" y="187.3">NLDO5</text>
</g>
<g font-size="1.6" fill="#f00">
<text x="185.2" y="27.9">PMIC_SPI_MOSI</text>
<text x="185.2" y="24.3">PMIC_SPI_CS</text>
<text x="211.9" y="28.8">PMIC_SPI_MOSI</text>
<text x="211.9" y="25.3">PMIC_SPI_CS</text>
<text x="227.9" y="28.8">[8]</text>
<text x="227.9" y="25.3">[8]</text>
<text x="185.2" y="35">PMIC_PWR_CTRL3</text>
<text x="185.2" y="31.5">PMIC_SPI_CLK</text>
<text x="211.9" y="32.4">PMIC_SPI_CLK</text>
<text x="211.9" y="35.9">PMIC_PWR_CTRL3</text>
<text x="227.9" y="32.4">[8]</text>
<text x="227.9" y="35.9">[8]</text>
<text x="185.2" y="38.6">PMIC_PWR_CTRL2</text>
<text x="211.9" y="39.5">PMIC_PWR_CTRL2</text>
<text x="227.9" y="39.5">[8]</text>
<text x="185.2" y="42.1">SLEEP_VSEL</text>
<text x="211.9" y="43.1">SLEEP_VSEL</text>
<text x="227.9" y="43.1">[8]</text>
<text x="185.2" y="51">PMIC_EXT_EN</text>
<text x="211.6" y="51.8">PMIC_EXT_EN</text>
<text x="225.2" y="51.8">[6,23]</text>
<text x="25.4" y="59.1">[23]</text>
<text x="32.6" y="59.1">AUTO_PWRON</text>
<text x="126.6" y="58.1">PMIC_VDC</text>
<text x="185.2" y="54.6">PMIC_INT</text>
<text x="185.2" y="58.1">PMIC_RESET</text>
<text x="211.6" y="55.3">PMIC_INT</text>
<text x="211.9" y="59.1">PMIC_RESET</text>
<text x="227.9" y="59.1">[8]</text>
<text x="227.9" y="55.3">[8]</text>
<text x="272.3" y="77.7">PMIC_INT</text>
<text x="181.7" y="79.5">PMIC_RESET</text>
<text x="211.7" y="80.4">RESET_KEY</text>
<text x="227" y="80.4">[23]</text>
<text x="272.3" y="81.2">PMIC_RESET</text>
<text x="120.9" y="85.6">PWRON_KEY</text>
<text x="132.4" y="85.6">[23]</text>
<text x="272.3" y="84.8">PMIC_SPI_CS</text>
</g>
<g font-size="1.2" fill="#00f">
<text x="153.8" y="31.7" transform="rotate(90 153.8 31.7)">300mA</text>
<text x="155.1" y="31.7" transform="rotate(90 155.1 31.7)">PLDO6</text>
<text x="154.3" y="57.6" transform="rotate(90 154.3 57.6)">45K</text>
</g>
</svg>
